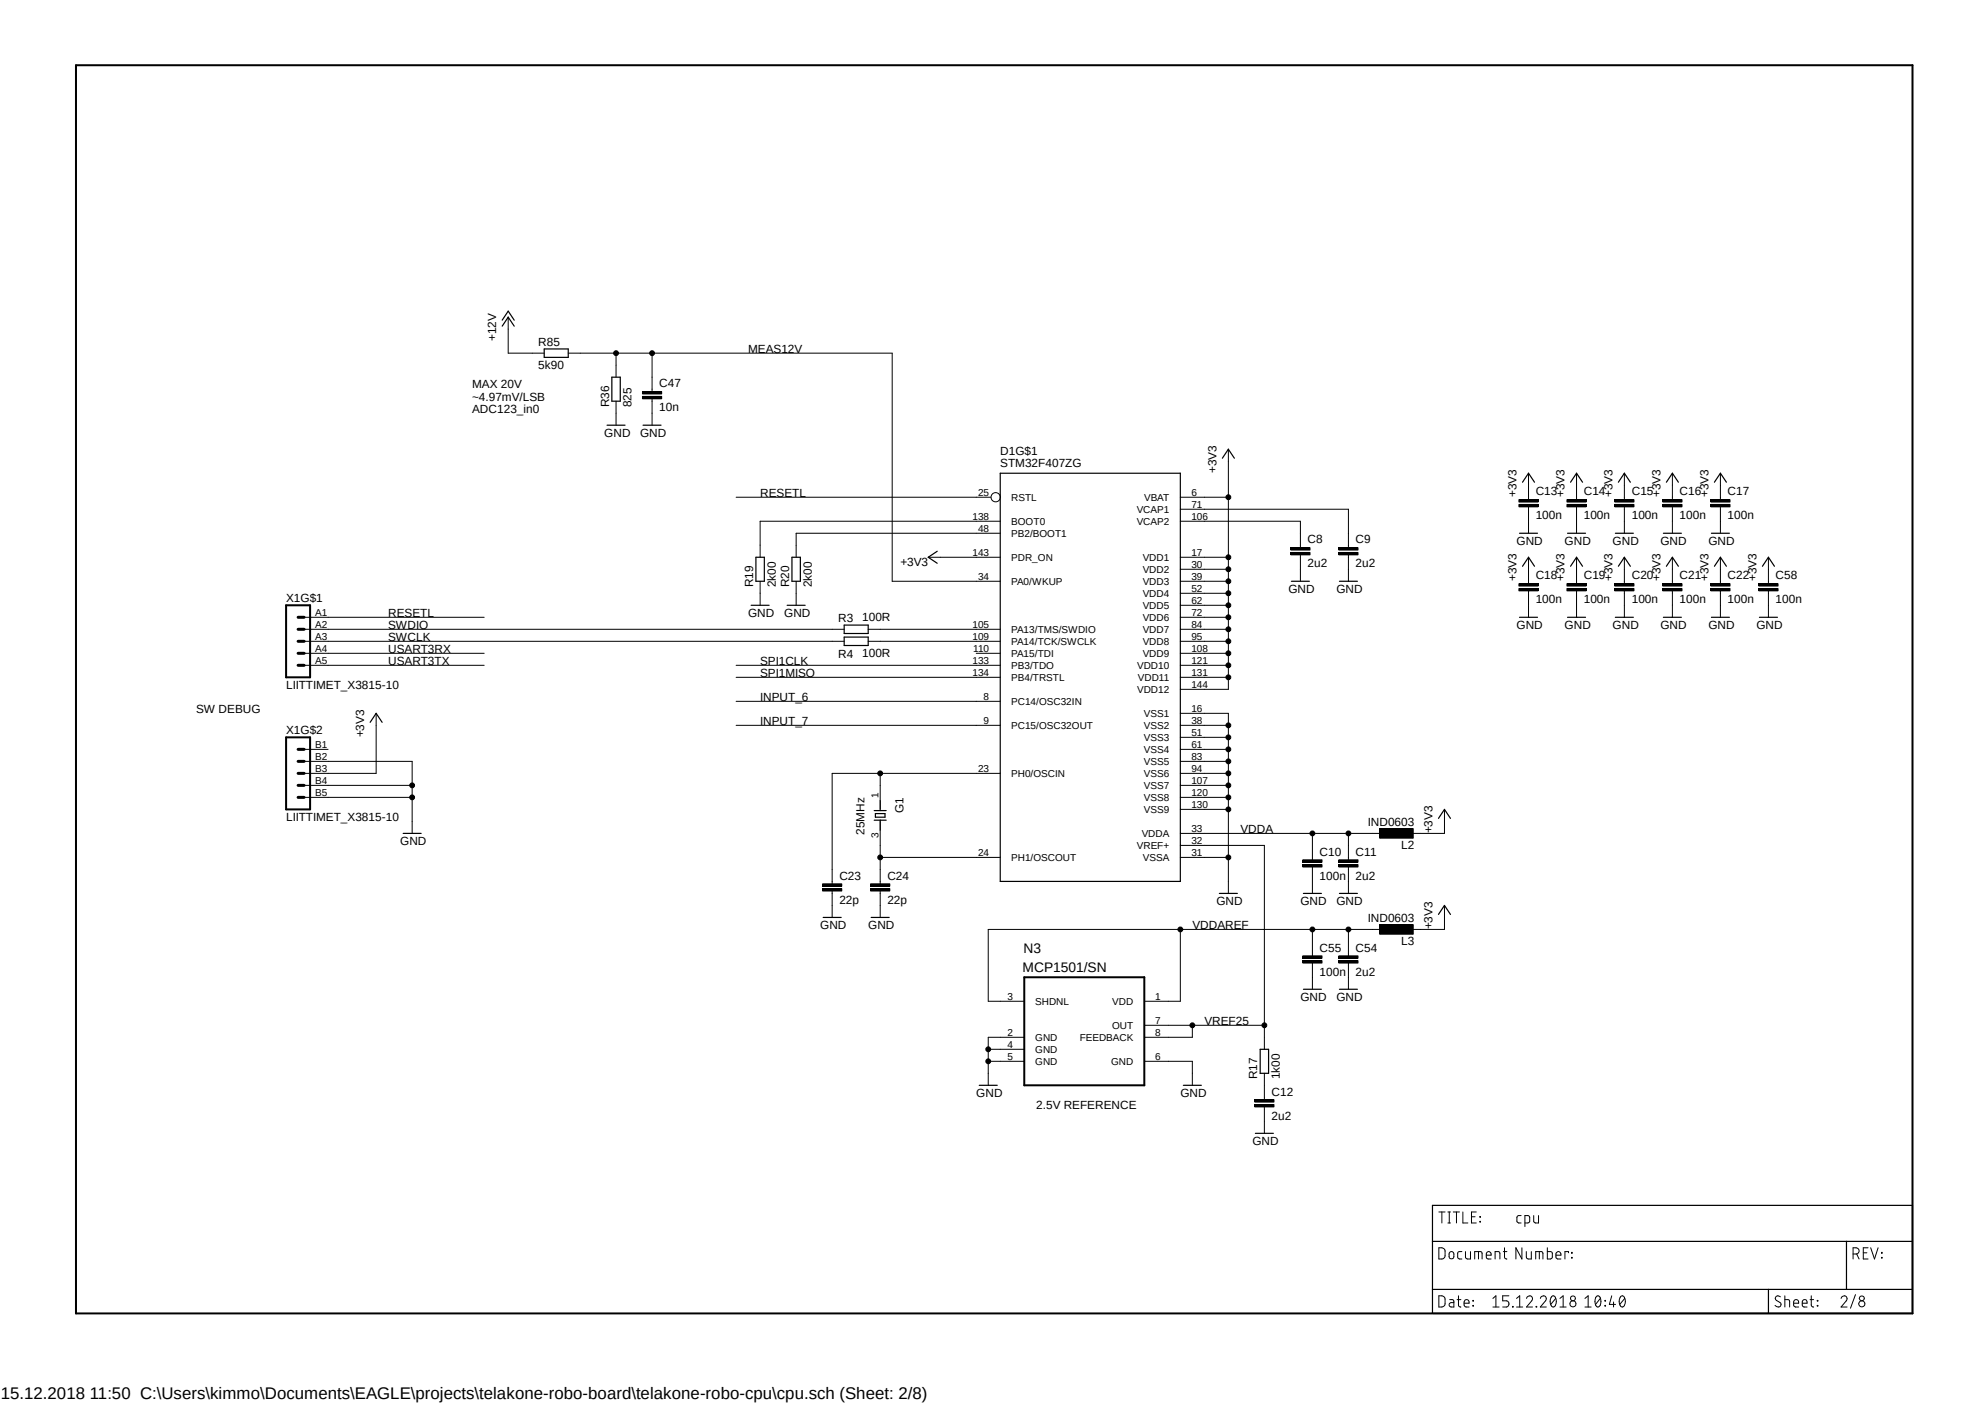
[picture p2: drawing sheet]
<svg xmlns="http://www.w3.org/2000/svg" width="420mm" height="297mm" viewBox="0 0 420 297" stroke-linecap="round" stroke-linejoin="round" font-family="sans-serif">
<path d="M15.6 13.5l389.3 264.9M404.9 13.5l-389.3 264.9" fill="none" stroke="#fff" stroke-width=".21"/>
<g fill="none" stroke="#000" stroke-width=".21">
<path d="M107.5 67.1v7.6h7.6M120.2 74.7h68.6v48.3h22.8M130.3 74.7v5.1M138 74.7v8.1M130.3 84.9v5.1M135.9 83.9h4.1v.5h-4.1zM135.9 82.8h4.1v.6h-4.1zM138 84.4v5.6M259.9 95v50.8h-10.2M155.7 105.2h53.9M196.4 117.9h15.2M211.6 110.3h-50.8v7.6"/>
<path d="M211.6 112.8h-43.2v5.1M249.7 105.2h10.2M249.7 107.7h35.6v8.2M249.7 110.3h25.4v5.6M249.7 117.9h10.2M273.1 116.9h4v.5h-4zM273.1 115.9h4v.5h-4zM275.1 117.4v5.6M283.2 116.9h4.1v.5h-4.1zM283.2 115.9h4.1v.5h-4.1zM285.3 117.4v5.6M321.3 106.7h4.1v.5h-4.1z"/>
<path d="M321.3 105.7h4.1v.5h-4.1zM323.4 100.1v5.6M323.4 107.2v5.6M323.4 117.9v5.6M331.5 106.7h4.1v.5h-4.1zM331.5 105.7h4.1v.5h-4.1zM333.5 100.1v5.6M333.5 107.2v5.6M333.5 117.9v5.6M341.6 106.7h4.1v.5h-4.1zM341.6 105.7h4.1v.5h-4.1zM343.7 100.1v5.6"/>
<path d="M343.7 107.2v5.6M343.7 117.9v5.6M351.8 106.7h4v.5h-4zM351.8 105.7h4v.5h-4zM353.8 100.1v5.6M353.8 107.2v5.6M353.8 117.9v5.6M361.9 106.7h4.1v.5h-4.1zM361.9 105.7h4.1v.5h-4.1zM364 100.1v5.6M364 107.2v5.6M364 117.9v5.6"/>
<path d="M374.1 117.9v5.6M64.3 133.1h114.3M64.3 135.7h114.3M64.3 138.2h38.1M64.3 130.6h38.1M160.8 123v5.1M168.4 123v5.1M183.7 133.1h27.9M183.7 135.7h27.9M206.5 138.2h5.1M249.7 123h10.2M249.7 133.1h10.2"/>
<path d="M249.7 135.7h10.2M249.7 138.2h10.2M249.7 120.4h10.2M249.7 125.5h10.2M249.7 128.1h10.2M249.7 130.6h10.2M321.3 124.5h4.1v.5h-4.1zM321.3 123.5h4.1v.5h-4.1zM323.4 125v5.6M331.5 124.5h4.1v.5h-4.1zM331.5 123.5h4.1v.5h-4.1zM333.5 125v5.6"/>
<path d="M341.6 124.5h4.1v.5h-4.1zM341.6 123.5h4.1v.5h-4.1zM343.7 125v5.6M351.8 124.5h4v.5h-4zM351.8 123.5h4v.5h-4zM353.8 125v5.6M361.9 124.5h4.1v.5h-4.1zM361.9 123.5h4.1v.5h-4.1zM364 125v5.6M372.1 124.5h4.1v.5h-4.1zM372.1 123.5h4.1v.5h-4.1zM374.1 125v5.6"/>
<path d="M64.3 140.8h38.1M64.3 158.5h5.1M79.6 150.9v12.7h-15.3M155.7 140.8h55.9M155.7 143.3h55.9M155.7 148.4h55.9M155.7 153.5h55.9M249.7 140.8h10.2M249.7 143.3h10.2M249.7 153.5h10.2M249.7 150.9h10.2v38.1M249.7 156h10.2"/>
<path d="M249.7 158.5h10.2M64.3 161.1h22.9v15.2M64.3 166.2h22.9M64.3 168.7h22.9M186.2 163.6v7.9M186.2 173.5v13.5M211.6 163.6h-35.5v23.4M249.7 163.6h10.2M249.7 161.1h10.2M249.7 166.2h10.2M249.7 168.7h10.2M249.7 171.2h10.2"/>
<path d="M249.7 176.3h43.2M249.7 178.9h17.8v43.1M277.7 176.3v5.6M285.3 176.3v5.6M291.9 175.3h7.1v2h-7.1zM305.6 171.2v5.1h-7.6M174 188h4.1v.5h-4.1zM174 187h4.1v.5h-4.1zM176.1 188.5v5.6M184.2 188h4v.5h-4zM184.2 187h4v.5h-4zM186.2 181.4h25.4"/>
<path d="M186.2 188.5v5.6M249.7 181.4h10.2M249.7 196.6v15.2h-7.6M275.6 182.9h4.1v.5h-4.1zM275.6 181.9h4.1v.5h-4.1zM277.7 183.4v5.6M277.7 196.6v5.6M283.2 182.9h4.1v.5h-4.1zM283.2 181.9h4.1v.5h-4.1zM285.3 183.4v5.6M285.3 196.6v5.6M291.9 195.6h7.1v2.1h-7.1z"/>
<path d="M292.9 196.6h-83.8v15.2h7.6M305.6 191.6v5h-7.6M216.7 219.5h-7.6v10.1M242.1 216.9h25.4M252.3 216.9v2.6h-10.2M275.6 203.2h4.1v.6h-4.1zM275.6 202.2h4.1v.5h-4.1zM277.7 203.8v5.5M283.2 203.2h4.1v.6h-4.1zM283.2 202.2h4.1v.5h-4.1zM285.3 203.8v5.5M209.1 224.5h7.6"/>
<path d="M209.1 222h7.6M242.1 224.5h10.2v5.1M265.5 233.7h4v.5h-4zM265.5 232.7h4v.5h-4zM267.5 227.1v5.6M267.5 234.2v5.6M304.4 256.4h1.3M305 256.4v2.3M306.3 256.4h.6M306.3 258.7h.6M306.6 256.4v2.3M307.5 256.4h1.3"/>
<path d="M308.1 256.4v2.3M309.5 256.4v2.3h1M311.3 257.4h.8M312.3 256.4h-1v2.3h1M313.1 257.4l.1 .1zM313.1 258.4l.1 .1zM321.8 257.2h-.7l-.2 .4 .1 .9 .3 .2h.5M322.6 258.7h.6l.4-.2v-.9l-.2-.4h-.8v2.3M324.5 257.2v1.2l.4 .3h.6v-1.5M304.4 274.2a1.13 1.13 0 0 1 1.3 .4 1.96 1.96 0 0 1-.2 1.7l-.5 .2h-.6zM304.4 264a1.13 1.13 0 0 1 1.3 .4 1.96 1.96 0 0 1-.2 1.7l-.2 .2-.9 .1zM306.7 275h.7l.2 .3v1.2h-.6a.47 .47 0 0 1-.4-.4 .47 .47 0 0 1 .4-.5h.6"/>
<path d="M306.7 264.9a.5 .5 0 0 1 .6-.1 .5 .5 0 0 1 .3 .5v.5a.51 .51 0 0 1-.5 .5 .51 .51 0 0 1-.5-.5zM308.3 275h.8M308.6 274.2v2.1l.5 .2M309.3 264.8h-.7a1.36 1.36 0 0 0-.2 1.3l.4 .3h.5M309.7 275.7h1.1a.55 .55 0 0 0-.4-.7 .55 .55 0 0 0-.7 .5l.1 .8 .4 .2h.6M310 264.8l.1 1.3 .3 .3h.7v-1.6M311.6 275.1l.1 .2zM311.6 276.2l.1 .1zM312 266.4v-1.6h1.2l.3 .2 .1 1.4M312.8 264.8v1.6M314.4 265.6h1.1a.54 .54 0 0 0-.4-.8 .54 .54 0 0 0-.7 .5l.1 .8 .3 .3h.7M315.8 276.5h1.3"/>
<path d="M315.8 274.7l.7-.5v2.3M316.3 266.4v-1.6h.6l.4 .2v1.4M318 264.8h.8M318.3 264v2.1l.5 .3M319.2 274.2h-1.3v1h.8a.67 .67 0 0 1 .5 .7 .67 .67 0 0 1-.5 .6h-.8M320 276.4l.1 .1zM320.8 276.5h1.3M320.8 274.7l.7-.5v2.3M322 264v2.4l-1.3-2.4v2.4M322.9 264.8v1.3l.4 .3h.7v-1.6M322.9 274.7a.64 .64 0 0 1 1-.5 .64 .64 0 0 1 .2 1l-1.2 1.3h1.3M324.9 266.4v-1.6h1.1l.4 .2v1.4"/>
<path d="M325 276.4l.1 .1zM325.7 264.8v1.6M325.9 274.7a.64 .64 0 0 1 .9-.5 .64 .64 0 0 1 .2 1l-1.1 1.3h1.2M327.4 264v2.4h.6l.4-.3v-1.1l-.4-.2h-.6M328.2 274.3a.46 .46 0 0 1 .8 .2 1.42 1.42 0 0 1-.4 2 1.5 1.5 0 0 1-.4-2.2zM329.1 274.7l-1 1.3M329.2 265.6h1a.55 .55 0 0 0-.3-.8 .55 .55 0 0 0-.7 .5v.8l.4 .3h.6M330 276.5h1.3M330 274.7l.7-.5v2.3M331.8 265v-.2h-.7v1.6M332.5 266l.1 .1zM332.5 265l.1 .1z"/>
<path d="M335.3 276.5h1.3M335.3 274.7l.7-.5v2.3M337.7 274.3a.46 .46 0 0 1 .8 .2 1.51 1.51 0 0 1-.4 2 1.5 1.5 0 0 1-.4-2.2zM338.6 274.7l-1 1.3M339.5 276.2l.2 .1zM339.5 275.1l.2 .2zM341 274.2l-.5 1.8h1.3M341.4 275.5v1M342.8 274.3a.46 .46 0 0 1 .9 .2 1.46 1.46 0 0 1-.5 2 1.46 1.46 0 0 1-.4-2.2zM343.7 274.7l-1 1.3M376.7 274.4a.59 .59 0 0 0-.8-.2 .59 .59 0 0 0-.2 .8 1.79 1.79 0 0 1 1.1 1 .66 .66 0 0 1-.6 .6 .66 .66 0 0 1-.7-.4M377.6 275h.6l.4 .1v1.4"/>
<path d="M377.6 274.2v2.3M379.5 275.7h1a.55 .55 0 0 0-.4-.7 .55 .55 0 0 0-.6 .5v.8l.3 .2h.7M381.3 275.7h1a.54 .54 0 0 0-.3-.7 .54 .54 0 0 0-.7 .5v.8l.4 .2h.6M382.9 275h.8M383.2 274.2v2.1l.5 .2M384.5 276.2l.1 .1zM384.5 275.1l.1 .2zM389.5 274.7a.64 .64 0 0 1 .9-.5 .64 .64 0 0 1 .2 1l-1.1 1.3h1.3M392 265.3h.7a.66 .66 0 0 0 .6-.7 .66 .66 0 0 0-.6-.6h-.7v2.4M392.5 273.9l-1 2.9M392.8 265.3l.5 1.1M394.2 265h.8"/>
<path d="M395.2 264h-1v2.4h1M395.8 264l.8 2.4 .7-2.4M398 265l.2 .1zM398 266l.2 .1z"/>
<circle cx="130.3" cy="74.7" r=".51"/>
<circle cx="137.9" cy="74.7" r=".51"/>
<circle cx="210.6" cy="105.2" r=".98"/>
<circle cx="259.9" cy="105.2" r=".51"/>
<circle cx="259.9" cy="117.9" r=".51"/>
<circle cx="259.9" cy="133.1" r=".51"/>
<circle cx="259.9" cy="135.7" r=".51"/>
<circle cx="259.9" cy="138.2" r=".51"/>
<circle cx="259.9" cy="130.6" r=".51"/>
<circle cx="259.9" cy="128.1" r=".51"/>
<circle cx="259.9" cy="120.4" r=".51"/>
<circle cx="259.9" cy="123" r=".51"/>
<circle cx="259.9" cy="125.5" r=".51"/>
<circle cx="259.9" cy="158.5" r=".51"/>
<circle cx="259.9" cy="143.3" r=".51"/>
<circle cx="259.9" cy="156" r=".51"/>
<circle cx="259.9" cy="153.5" r=".51"/>
<circle cx="259.9" cy="140.8" r=".51"/>
<circle cx="87.2" cy="166.2" r=".51"/>
<circle cx="87.2" cy="168.7" r=".51"/>
<circle cx="186.2" cy="163.6" r=".51"/>
<circle cx="259.9" cy="163.6" r=".51"/>
<circle cx="259.9" cy="166.2" r=".51"/>
<circle cx="259.9" cy="161.1" r=".51"/>
<circle cx="259.9" cy="171.2" r=".51"/>
<circle cx="259.9" cy="168.7" r=".51"/>
<circle cx="277.6" cy="176.3" r=".51"/>
<circle cx="285.3" cy="176.3" r=".51"/>
<circle cx="186.2" cy="181.4" r=".51"/>
<circle cx="249.7" cy="196.6" r=".51"/>
<circle cx="259.9" cy="181.4" r=".51"/>
<circle cx="277.6" cy="196.6" r=".51"/>
<circle cx="285.3" cy="196.6" r=".51"/>
<circle cx="252.2" cy="216.9" r=".51"/>
<circle cx="267.5" cy="216.9" r=".51"/>
<circle cx="209.1" cy="222" r=".51"/>
<circle cx="209.1" cy="224.5" r=".51"/>
<circle cx="332.8" cy="275.8" r=".65"/>
<circle cx="332.8" cy="274.7" r=".51"/>
<circle cx="393.9" cy="275.8" r=".65"/>
<circle cx="393.9" cy="274.7" r=".51"/>
</g>
<g fill="none" stroke="#000" stroke-width=".25">
<path d="M106.2 69l1.3-1.9 1.3 1.9M106.2 67.7l1.3-1.9 1.3 1.9M115.1 73.8h5.1v1.8h-5.1zM129.4 79.8h1.8v5.1h-1.8zM128.4 90h3.8M136 90h3.9M258.6 96.9l1.3-1.9 1.2 1.9M159.9 117.9h1.8v5.1h-1.8zM167.5 117.9h1.8v5.1h-1.8zM198.3 116.6l-1.9 1.3 1.9 1.3M211.6 100.1h38.1v86.4h-38.1zM321.5 112.8h3.8"/>
<path d="M322.1 102l1.3-1.9 1.2 1.9M322.1 119.8l1.3-1.9 1.2 1.9M331.6 112.8h3.8M332.3 102l1.2-1.9 1.3 1.9M332.3 119.8l1.2-1.9 1.3 1.9M341.7 112.8h3.9M342.4 102l1.3-1.9 1.2 1.9M342.4 119.8l1.3-1.9 1.2 1.9M351.9 112.8h3.8M352.5 102l1.3-1.9 1.3 1.9M352.5 119.8l1.3-1.9 1.3 1.9M362.1 112.8h3.8"/>
<path d="M362.7 102l1.3-1.9 1.2 1.9M362.7 119.8l1.3-1.9 1.2 1.9M372.9 119.8l1.2-1.9 1.3 1.9M158.9 128.1h3.8M166.5 128.1h3.8M178.6 132.2h5.1v1.8h-5.1zM178.6 134.8h5.1v1.8h-5.1zM273.2 123h3.8M283.4 123h3.8M321.5 130.6h3.8M331.6 130.6h3.8M341.7 130.6h3.9"/>
<path d="M351.9 130.6h3.8M362.1 130.6h3.8M372.2 130.6h3.8M78.3 152.8l1.3-1.9 1.2 1.9M85.3 176.3h3.8M184.9 173.5h2.6M184.9 171.5h2.6M185.2 172.1h2v.8h-2zM304.3 173.1l1.3-1.9 1.3 1.9M174.1 194.1h3.9M184.3 194.1h3.8M258 189h3.8"/>
<path d="M275.7 189h3.9M283.4 189h3.8M304.3 193.5l1.3-1.9 1.3 1.9M275.7 209.3h3.9M283.4 209.3h3.8M207.2 229.6h3.8M250.3 229.6h3.9M265.6 239.8h3.8M266.6 222h1.8v5.1h-1.8zM303.1 255h101.5v22.9h-101.5zM303.1 262.6h101.5M303.1 272.8h101.5"/>
<path d="M374.1 272.8v5.1M390.6 262.6v10.2"/>
</g>
<g fill="#000">
<path d="M135.9 83.9h4.1v.5h-4.1z" fill-rule="evenodd"/>
<path d="M135.9 82.8h4.1v.6h-4.1z" fill-rule="evenodd"/>
<path d="M273.1 116.9h4v.5h-4z" fill-rule="evenodd"/>
<path d="M273.1 115.9h4v.5h-4z" fill-rule="evenodd"/>
<path d="M283.2 116.9h4.1v.5h-4.1z" fill-rule="evenodd"/>
<path d="M283.2 115.9h4.1v.5h-4.1z" fill-rule="evenodd"/>
<path d="M321.3 106.7h4.1v.5h-4.1z" fill-rule="evenodd"/>
<path d="M321.3 105.7h4.1v.5h-4.1z" fill-rule="evenodd"/>
<path d="M331.5 106.7h4.1v.5h-4.1z" fill-rule="evenodd"/>
<path d="M331.5 105.7h4.1v.5h-4.1z" fill-rule="evenodd"/>
<path d="M341.6 106.7h4.1v.5h-4.1z" fill-rule="evenodd"/>
<path d="M341.6 105.7h4.1v.5h-4.1z" fill-rule="evenodd"/>
<path d="M351.8 106.7h4v.5h-4z" fill-rule="evenodd"/>
<path d="M351.8 105.7h4v.5h-4z" fill-rule="evenodd"/>
<path d="M361.9 106.7h4.1v.5h-4.1z" fill-rule="evenodd"/>
<path d="M361.9 105.7h4.1v.5h-4.1z" fill-rule="evenodd"/>
<path d="M321.3 124.5h4.1v.5h-4.1z" fill-rule="evenodd"/>
<path d="M321.3 123.5h4.1v.5h-4.1z" fill-rule="evenodd"/>
<path d="M331.5 124.5h4.1v.5h-4.1z" fill-rule="evenodd"/>
<path d="M331.5 123.5h4.1v.5h-4.1z" fill-rule="evenodd"/>
<path d="M341.6 124.5h4.1v.5h-4.1z" fill-rule="evenodd"/>
<path d="M341.6 123.5h4.1v.5h-4.1z" fill-rule="evenodd"/>
<path d="M351.8 124.5h4v.5h-4z" fill-rule="evenodd"/>
<path d="M351.8 123.5h4v.5h-4z" fill-rule="evenodd"/>
<path d="M361.9 124.5h4.1v.5h-4.1z" fill-rule="evenodd"/>
<path d="M361.9 123.5h4.1v.5h-4.1z" fill-rule="evenodd"/>
<path d="M372.1 124.5h4.1v.5h-4.1z" fill-rule="evenodd"/>
<path d="M372.1 123.5h4.1v.5h-4.1z" fill-rule="evenodd"/>
<path d="M291.9 175.3h7.1v2h-7.1z" fill-rule="evenodd"/>
<path d="M174 188h4.1v.5h-4.1z" fill-rule="evenodd"/>
<path d="M174 187h4.1v.5h-4.1z" fill-rule="evenodd"/>
<path d="M184.2 188h4v.5h-4z" fill-rule="evenodd"/>
<path d="M184.2 187h4v.5h-4z" fill-rule="evenodd"/>
<path d="M275.6 182.9h4.1v.5h-4.1z" fill-rule="evenodd"/>
<path d="M275.6 181.9h4.1v.5h-4.1z" fill-rule="evenodd"/>
<path d="M283.2 182.9h4.1v.5h-4.1z" fill-rule="evenodd"/>
<path d="M283.2 181.9h4.1v.5h-4.1z" fill-rule="evenodd"/>
<path d="M291.9 195.6h7.1v2.1h-7.1z" fill-rule="evenodd"/>
<path d="M275.6 203.2h4.1v.6h-4.1z" fill-rule="evenodd"/>
<path d="M275.6 202.2h4.1v.5h-4.1z" fill-rule="evenodd"/>
<path d="M283.2 203.2h4.1v.6h-4.1z" fill-rule="evenodd"/>
<path d="M283.2 202.2h4.1v.5h-4.1z" fill-rule="evenodd"/>
<path d="M265.5 233.7h4v.5h-4z" fill-rule="evenodd"/>
<path d="M265.5 232.7h4v.5h-4z" fill-rule="evenodd"/>
<circle cx="130.3" cy="74.7" r=".51"/>
<circle cx="137.9" cy="74.7" r=".51"/>
<circle cx="259.9" cy="105.2" r=".51"/>
<circle cx="259.9" cy="117.9" r=".51"/>
<circle cx="259.9" cy="133.1" r=".51"/>
<circle cx="259.9" cy="135.7" r=".51"/>
<circle cx="259.9" cy="138.2" r=".51"/>
<circle cx="259.9" cy="130.6" r=".51"/>
<circle cx="259.9" cy="128.1" r=".51"/>
<circle cx="259.9" cy="120.4" r=".51"/>
<circle cx="259.9" cy="123" r=".51"/>
<circle cx="259.9" cy="125.5" r=".51"/>
<circle cx="259.9" cy="158.5" r=".51"/>
<circle cx="259.9" cy="143.3" r=".51"/>
<circle cx="259.9" cy="156" r=".51"/>
<circle cx="259.9" cy="153.5" r=".51"/>
<circle cx="259.9" cy="140.8" r=".51"/>
<circle cx="87.2" cy="166.2" r=".51"/>
<circle cx="87.2" cy="168.7" r=".51"/>
<circle cx="186.2" cy="163.6" r=".51"/>
<circle cx="259.9" cy="163.6" r=".51"/>
<circle cx="259.9" cy="166.2" r=".51"/>
<circle cx="259.9" cy="161.1" r=".51"/>
<circle cx="259.9" cy="171.2" r=".51"/>
<circle cx="259.9" cy="168.7" r=".51"/>
<circle cx="277.6" cy="176.3" r=".51"/>
<circle cx="285.3" cy="176.3" r=".51"/>
<circle cx="186.2" cy="181.4" r=".51"/>
<circle cx="249.7" cy="196.6" r=".51"/>
<circle cx="259.9" cy="181.4" r=".51"/>
<circle cx="277.6" cy="196.6" r=".51"/>
<circle cx="285.3" cy="196.6" r=".51"/>
<circle cx="252.2" cy="216.9" r=".51"/>
<circle cx="267.5" cy="216.9" r=".51"/>
<circle cx="209.1" cy="222" r=".51"/>
<circle cx="209.1" cy="224.5" r=".51"/>
</g>
<path d="M16.1 13.8h388.5v264.1h-388.5zM60.5 128.1h5.1v15.2h-5.1zM60.5 156h5.1v15.2h-5.1zM216.7 206.8h25.4v22.8h-25.4z" fill="none" stroke="#000" stroke-width=".42"/>
<path d="M63.1 135.7h1.2M63.1 138.2h1.2M63.1 130.6h1.2M63.1 133.1h1.2M63.1 140.8h1.2M63.1 158.5h1.2M63.1 168.7h1.2M63.1 163.6h1.2M63.1 166.2h1.2M63.1 161.1h1.2" fill="none" stroke="#000" stroke-width=".63"/>
<text font-size="3.6" x=".2" y="296">15.12.2018 11:50 C:\Users\kimmo\Documents\EAGLE\projects\telakone-robo-board\telakone-robo-cpu\cpu.sch (Sheet: 2/8)</text>
<g font-size="2.9">
<text x="216.6" y="201.6">N3</text>
<text x="216.4" y="205.7">MCP1501/SN</text>
</g>
<g font-size="2.5">
<text x="105" y="72.2" transform="rotate(-90 105 72.2)">+12V</text>
<text x="113.9" y="73.2">R85</text>
<text x="158.3" y="74.7">MEAS12V</text>
<text x="99.9" y="82.1">MAX 20V</text>
<text x="113.9" y="78">5k90</text>
<text x="139.5" y="82">C47</text>
<text x="99.9" y="84.8">~4.97mV/LSB</text>
<text x="99.9" y="87.4">ADC123_in0</text>
<text x="128.9" y="86.1" transform="rotate(-90 128.9 86.1)">R36</text>
<text x="133.6" y="86.1" transform="rotate(-90 133.6 86.1)">825</text>
<text x="139.5" y="87">10n</text>
<text x="127.8" y="92.5">GND</text>
<text x="135.4" y="92.5">GND</text>
<text x="211.6" y="96.3">D1G$1</text>
<text x="211.6" y="98.8">STM32F407ZG</text>
<text x="257.3" y="100.1" transform="rotate(-90 257.3 100.1)">+3V3</text>
<text x="160.8" y="105.2">RESETL</text>
<text x="320.8" y="105.2" transform="rotate(-90 320.8 105.2)">+3V3</text>
<text x="324.9" y="104.8">C13</text>
<text x="331" y="105.2" transform="rotate(-90 331 105.2)">+3V3</text>
<text x="335.1" y="104.8">C14</text>
<text x="341.2" y="105.2" transform="rotate(-90 341.2 105.2)">+3V3</text>
<text x="345.2" y="104.8">C15</text>
<text x="351.3" y="105.2" transform="rotate(-90 351.3 105.2)">+3V3</text>
<text x="355.3" y="104.8">C16</text>
<text x="361.4" y="105.2" transform="rotate(-90 361.4 105.2)">+3V3</text>
<text x="365.5" y="104.8">C17</text>
<text x="324.9" y="109.9">100n</text>
<text x="335.1" y="109.9">100n</text>
<text x="345.2" y="109.9">100n</text>
<text x="355.3" y="109.9">100n</text>
<text x="365.5" y="109.9">100n</text>
<text x="190.5" y="119.7">+3V3</text>
<text x="276.6" y="115">C8</text>
<text x="286.8" y="115">C9</text>
<text x="320.8" y="115.4">GND</text>
<text x="331" y="115.4">GND</text>
<text x="341.2" y="115.4">GND</text>
<text x="351.3" y="115.4">GND</text>
<text x="361.4" y="115.4">GND</text>
<text x="159.3" y="124.2" transform="rotate(-90 159.3 124.2)">R19</text>
<text x="164.1" y="124.2" transform="rotate(-90 164.1 124.2)">2k00</text>
<text x="167" y="124.2" transform="rotate(-90 167 124.2)">R20</text>
<text x="171.7" y="124.2" transform="rotate(-90 171.7 124.2)">2k00</text>
<text x="272.6" y="125.5">GND</text>
<text x="276.6" y="120.1">2u2</text>
<text x="282.7" y="125.5">GND</text>
<text x="286.8" y="120.1">2u2</text>
<text x="320.8" y="123" transform="rotate(-90 320.8 123)">+3V3</text>
<text x="324.9" y="122.6">C18</text>
<text x="331" y="123" transform="rotate(-90 331 123)">+3V3</text>
<text x="335.1" y="122.6">C19</text>
<text x="341.2" y="123" transform="rotate(-90 341.2 123)">+3V3</text>
<text x="345.2" y="122.6">C20</text>
<text x="351.3" y="123" transform="rotate(-90 351.3 123)">+3V3</text>
<text x="355.3" y="122.6">C21</text>
<text x="361.4" y="123" transform="rotate(-90 361.4 123)">+3V3</text>
<text x="365.5" y="122.6">C22</text>
<text x="371.6" y="123" transform="rotate(-90 371.6 123)">+3V3</text>
<text x="375.7" y="122.6">C58</text>
<text x="60.5" y="127.3">X1G$1</text>
<text x="82.1" y="130.6">RESETL</text>
<text x="158.3" y="130.6">GND</text>
<text x="165.9" y="130.6">GND</text>
<text x="177.3" y="131.7">R3</text>
<text x="182.4" y="131.4">100R</text>
<text x="324.9" y="127.7">100n</text>
<text x="335.1" y="127.7">100n</text>
<text x="345.2" y="127.7">100n</text>
<text x="355.3" y="127.7">100n</text>
<text x="365.5" y="127.7">100n</text>
<text x="375.7" y="127.7">100n</text>
<text x="82.1" y="133.1">SWDIO</text>
<text x="82.1" y="135.7">SWCLK</text>
<text x="320.8" y="133.1">GND</text>
<text x="331" y="133.1">GND</text>
<text x="341.2" y="133.1">GND</text>
<text x="351.3" y="133.1">GND</text>
<text x="361.4" y="133.1">GND</text>
<text x="371.6" y="133.1">GND</text>
<text x="82.1" y="138.2">USART3RX</text>
<text x="82.1" y="140.8">USART3TX</text>
<text x="160.8" y="140.8">SPI1CLK</text>
<text x="160.8" y="143.3">SPI1MISO</text>
<text x="177.3" y="139.3">R4</text>
<text x="182.4" y="139">100R</text>
<text x="60.5" y="145.8">LIITTIMET_X3815-10</text>
<text x="160.8" y="148.4">INPUT_6</text>
<text x="41.5" y="150.9">SW DEBUG</text>
<text x="60.5" y="155.2">X1G$2</text>
<text x="77" y="156" transform="rotate(-90 77 156)">+3V3</text>
<text x="160.8" y="153.5">INPUT_7</text>
<text x="60.5" y="173.8">LIITTIMET_X3815-10</text>
<text x="191.2" y="172" transform="rotate(-90 191.2 172)">G1</text>
<text x="84.7" y="178.9">GND</text>
<text x="182.9" y="176.6" transform="rotate(-90 182.9 176.6)">25MHz</text>
<text x="262.4" y="176.3">VDDA</text>
<text x="289.4" y="174.8">IND0603</text>
<text x="296.4" y="179.6">L2</text>
<text x="303.1" y="176.3" transform="rotate(-90 303.1 176.3)">+3V3</text>
<text x="279.2" y="181">C10</text>
<text x="286.8" y="181">C11</text>
<text x="177.6" y="191.2">22p</text>
<text x="177.6" y="186.1">C23</text>
<text x="187.7" y="186.1">C24</text>
<text x="187.7" y="191.2">22p</text>
<text x="257.3" y="191.6">GND</text>
<text x="275.1" y="191.6">GND</text>
<text x="279.2" y="186.1">100n</text>
<text x="282.7" y="191.6">GND</text>
<text x="286.8" y="186.1">2u2</text>
<text x="173.5" y="196.6">GND</text>
<text x="183.7" y="196.6">GND</text>
<text x="252.3" y="196.6">VDDAREF</text>
<text x="289.4" y="195.1">IND0603</text>
<text x="303.1" y="196.6" transform="rotate(-90 303.1 196.6)">+3V3</text>
<text x="279.2" y="201.3">C55</text>
<text x="286.8" y="201.3">C54</text>
<text x="296.4" y="199.9">L3</text>
<text x="279.2" y="206.4">100n</text>
<text x="286.8" y="206.4">2u2</text>
<text x="275.1" y="211.8">GND</text>
<text x="282.7" y="211.8">GND</text>
<text x="254.8" y="216.9">VREF25</text>
<text x="206.5" y="232.2">GND</text>
<text x="249.7" y="232.2">GND</text>
<text x="266" y="228.3" transform="rotate(-90 266 228.3)">R17</text>
<text x="269" y="231.8">C12</text>
<text x="270.8" y="228.3" transform="rotate(-90 270.8 228.3)">1k00</text>
<text x="219.2" y="234.7">2.5V REFERENCE</text>
<text x="269" y="236.9">2u2</text>
<text x="265" y="242.3">GND</text>
</g>
<g font-size="2.1">
<text x="206.9" y="104.9">25</text>
<text x="213.9" y="106">RSTL</text>
<text x="242.1" y="106">VBAT</text>
<text x="252" y="104.9">6</text>
<text x="252" y="107.4">71</text>
<text x="205.7" y="109.9">138</text>
<text x="206.9" y="112.5">48</text>
<text x="213.9" y="111">BOOT0</text>
<text x="213.9" y="113.6">PB2/BOOT1</text>
<text x="240.5" y="108.5">VCAP1</text>
<text x="240.5" y="111">VCAP2</text>
<text x="252" y="109.9">106</text>
<text x="205.7" y="117.6">143</text>
<text x="213.9" y="118.7">PDR_ON</text>
<text x="241.8" y="118.7">VDD1</text>
<text x="252" y="117.6">17</text>
<text x="206.9" y="122.6">34</text>
<text x="213.9" y="123.7">PA0/WKUP</text>
<text x="241.8" y="121.2">VDD2</text>
<text x="241.8" y="123.7">VDD3</text>
<text x="252" y="120.1">30</text>
<text x="252" y="122.6">39</text>
<text x="252" y="125.2">52</text>
<text x="66.7" y="130.3">A1</text>
<text x="241.8" y="126.3">VDD4</text>
<text x="241.8" y="128.8">VDD5</text>
<text x="241.8" y="131.4">VDD6</text>
<text x="252" y="127.7">62</text>
<text x="252" y="130.3">72</text>
<text x="66.7" y="132.8">A2</text>
<text x="66.7" y="135.3">A3</text>
<text x="66.7" y="137.9">A4</text>
<text x="205.7" y="132.8">105</text>
<text x="205.7" y="135.3">109</text>
<text x="205.9" y="137.9">110</text>
<text x="213.9" y="133.9">PA13/TMS/SWDIO</text>
<text x="213.9" y="136.4">PA14/TCK/SWCLK</text>
<text x="241.8" y="133.9">VDD7</text>
<text x="241.8" y="136.4">VDD8</text>
<text x="252" y="132.8">84</text>
<text x="252" y="135.3">95</text>
<text x="252" y="137.9">108</text>
<text x="66.7" y="140.4">A5</text>
<text x="205.7" y="140.4">133</text>
<text x="205.7" y="143">134</text>
<text x="213.9" y="139">PA15/TDI</text>
<text x="213.9" y="141.5">PB3/TDO</text>
<text x="240.6" y="141.5">VDD10</text>
<text x="241.8" y="139">VDD9</text>
<text x="252" y="140.4">121</text>
<text x="252" y="143">131</text>
<text x="208.1" y="148">8</text>
<text x="213.9" y="144.1">PB4/TRSTL</text>
<text x="213.9" y="149.1">PC14/OSC32IN</text>
<text x="240.6" y="146.6">VDD12</text>
<text x="240.7" y="144.1">VDD11</text>
<text x="252" y="145.5">144</text>
<text x="208.1" y="153.1">9</text>
<text x="213.9" y="154.2">PC15/OSC32OUT</text>
<text x="242" y="151.7">VSS1</text>
<text x="242" y="154.2">VSS2</text>
<text x="252" y="150.5">16</text>
<text x="252" y="153.1">38</text>
<text x="252" y="155.6">51</text>
<text x="66.7" y="158.2">B1</text>
<text x="66.7" y="160.7">B2</text>
<text x="242" y="156.8">VSS3</text>
<text x="242" y="159.3">VSS4</text>
<text x="242" y="161.8">VSS5</text>
<text x="252" y="158.2">61</text>
<text x="252" y="160.7">83</text>
<text x="66.7" y="163.2">B3</text>
<text x="66.7" y="165.8">B4</text>
<text x="206.9" y="163.2">23</text>
<text x="213.9" y="164.4">PH0/OSCIN</text>
<text x="242" y="164.4">VSS6</text>
<text x="242" y="166.9">VSS7</text>
<text x="252" y="163.2">94</text>
<text x="252" y="165.8">107</text>
<text x="66.7" y="168.3">B5</text>
<text x="185.9" y="168.9" transform="rotate(-90 185.9 168.9)">1</text>
<text x="242" y="169.5">VSS8</text>
<text x="242" y="172">VSS9</text>
<text x="252" y="168.3">120</text>
<text x="252" y="170.9">130</text>
<text x="185.9" y="177.3" transform="rotate(-90 185.9 177.3)">3</text>
<text x="240.5" y="179.6">VREF+</text>
<text x="241.5" y="177.1">VDDA</text>
<text x="252" y="175.9">33</text>
<text x="252" y="178.5">32</text>
<text x="206.9" y="181">24</text>
<text x="213.9" y="182.2">PH1/OSCOUT</text>
<text x="241.8" y="182.2">VSSA</text>
<text x="252" y="181">31</text>
<text x="213.2" y="211.5">3</text>
<text x="219" y="212.6">SHDNL</text>
<text x="235.3" y="212.6">VDD</text>
<text x="244.4" y="211.5">1</text>
<text x="213.2" y="221.7">4</text>
<text x="213.2" y="219.1">2</text>
<text x="219" y="220.2">GND</text>
<text x="228.4" y="220.2">FEEDBACK</text>
<text x="235.3" y="217.7">OUT</text>
<text x="244.4" y="219.1">8</text>
<text x="244.4" y="216.6">7</text>
<text x="213.2" y="224.2">5</text>
<text x="219" y="225.3">GND</text>
<text x="219" y="222.8">GND</text>
<text x="235.1" y="225.3">GND</text>
<text x="244.4" y="224.2">6</text>
</g>
</svg>
